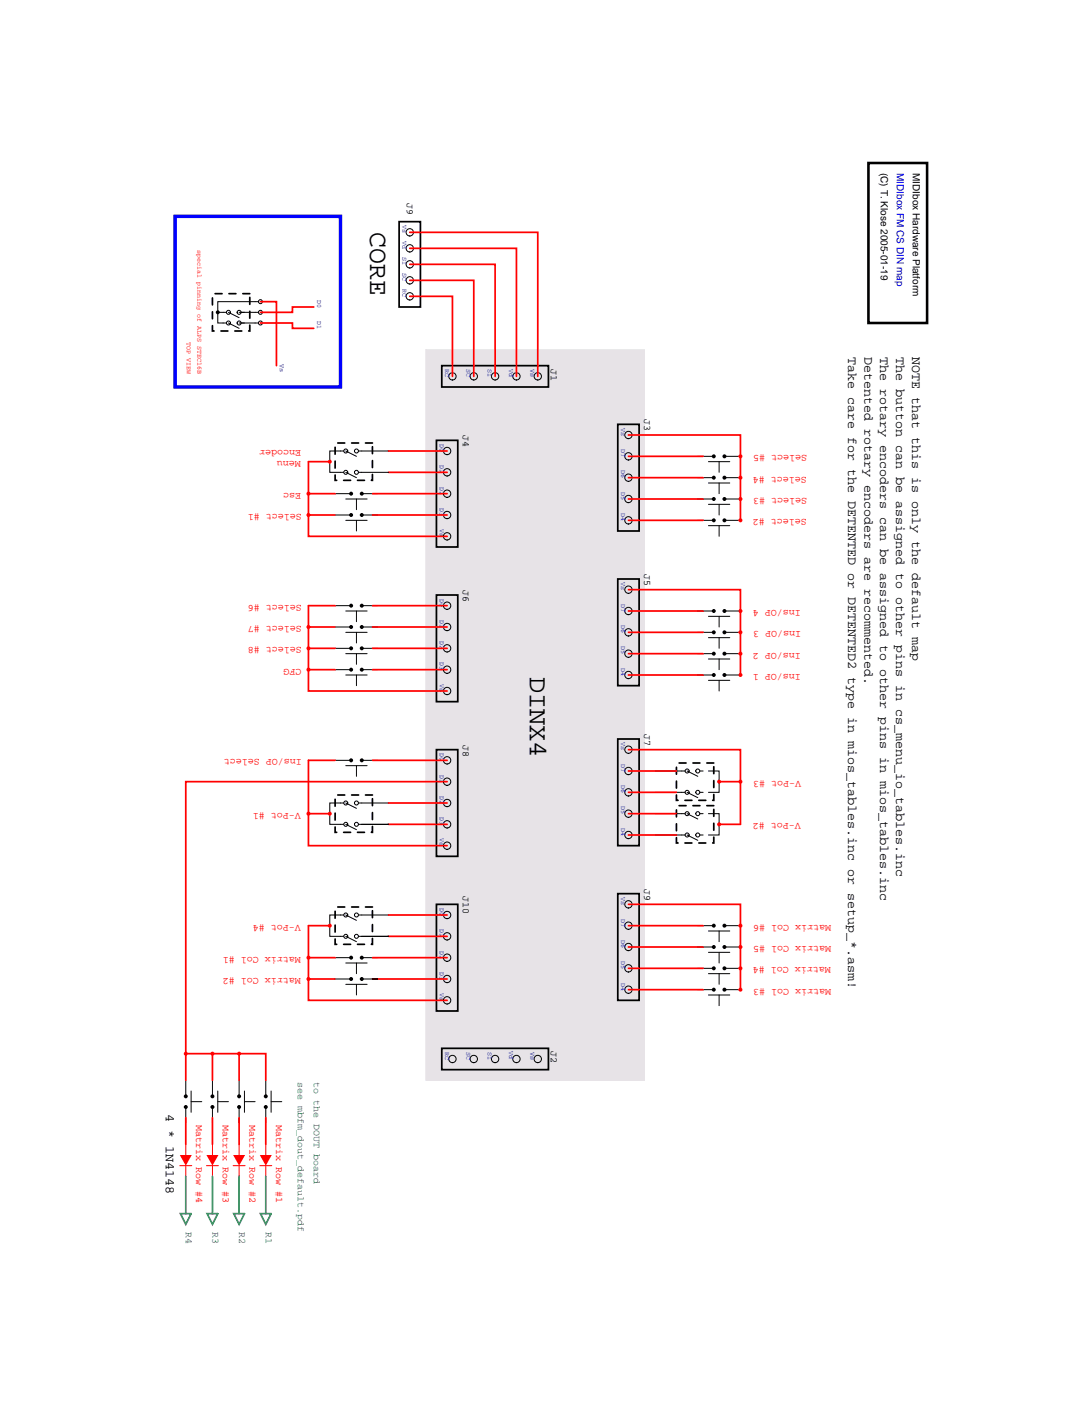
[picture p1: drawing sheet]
<svg xmlns="http://www.w3.org/2000/svg" width="216mm" height="279mm" viewBox="0 0 216 279" stroke-linecap="round" stroke-linejoin="round" font-family="sans-serif">
<path d="M172.3 32.3h11.7v31.8h-11.7z" fill="none" stroke="#000" stroke-width=".52"/>
<path d="M84.5 69.4h43.4v145h-43.4z" fill-rule="evenodd" fill="#e7e3e7"/>
<path d="M84.5 69.4h43.4v145h-43.4z" fill="none" stroke="#e7e3e7" stroke-width=".2"/>
<g fill="none" stroke="#000" stroke-width=".2">
<path d="M51.3 59.9h-8.1v2.1M44.9 62h-1.7v2.1h1.7M45.3 62l2.1 1M45.3 64.1l2.1 1.1M47.4 62h3.9M47.4 64.1h3.9M68.2 89.5h-2.8v4.2h2.8M68.6 89.5l2.1 1.1M68.6 93.7l2.1 1.1M71.1 89.5h6M71.1 93.7h6"/>
<circle cx="51.7" cy="59.9" r=".4"/>
<circle cx="81.3" cy="46.1" r=".73"/>
<circle cx="81.3" cy="49.3" r=".73"/>
<circle cx="81.3" cy="52.5" r=".73"/>
<circle cx="81.3" cy="55.6" r=".73"/>
<circle cx="81.3" cy="58.8" r=".73"/>
<circle cx="45.3" cy="64.1" r=".4"/>
<circle cx="45.3" cy="62" r=".4"/>
<circle cx="47.4" cy="62" r=".4"/>
<circle cx="47.4" cy="64.1" r=".4"/>
<circle cx="51.7" cy="62" r=".4"/>
<circle cx="51.7" cy="64.1" r=".4"/>
<circle cx="89.8" cy="74.7" r=".73"/>
<circle cx="94" cy="74.7" r=".73"/>
<circle cx="98.2" cy="74.7" r=".73"/>
<circle cx="102.5" cy="74.7" r=".73"/>
<circle cx="106.7" cy="74.7" r=".73"/>
<circle cx="68.6" cy="93.7" r=".4"/>
<circle cx="68.6" cy="89.5" r=".4"/>
<circle cx="70.7" cy="89.5" r=".4"/>
<circle cx="70.7" cy="93.7" r=".4"/>
<circle cx="88.7" cy="89.5" r=".73"/>
<circle cx="88.7" cy="93.7" r=".73"/>
<circle cx="88.7" cy="98" r=".73"/>
<circle cx="88.7" cy="102.2" r=".73"/>
<circle cx="88.7" cy="106.4" r=".73"/>
<circle cx="89.8" cy="210.1" r=".73"/>
<circle cx="94" cy="210.1" r=".73"/>
<circle cx="98.2" cy="210.1" r=".73"/>
<circle cx="102.5" cy="210.1" r=".73"/>
<circle cx="106.7" cy="210.1" r=".73"/>
</g>
<path d="M79.2 44h4.2v16.9h-4.2zM87.7 72.6h21.1v4.2h-21.1zM86.6 87.4h4.2v21.1h-4.2zM87.7 208h21.1v4.3h-21.1z" fill="none" stroke="#000" stroke-width=".34"/>
<path d="M51.7 59.9h3.2v12.7M81.3 46.1h25.4v28.6M81.3 49.3h21.2v25.4M81.3 52.5h16.9v22.2M81.3 55.6h12.7v19.1M81.3 58.8h8.5v15.9M51.7 64.1h6.3v1.1h4.3M62.3 60.9h-4.3v1.1h-6.3M77.1 89.5h11.6M77.1 93.7h11.6" fill="none" stroke="#f00" stroke-width=".34"/>
<path d="M42.2 58.3h7.4v7.4h-7.4z" fill="none" stroke="#000" stroke-width=".34" stroke-dasharray="1.4 1.4"/>
<circle cx="43.2" cy="62" r=".4" fill="#000"/>
<path d="M34.7 42.9h32.9v33.9h-32.9z" fill="none" stroke="#00f" stroke-width=".69"/>
<circle cx="65.4" cy="91.6" r=".4" fill="#f00"/>
<path d="M66.5 87.9h7.4v7.4h-7.4z" fill="none" stroke="#000" stroke-width=".34" stroke-dasharray="1.4 1.4"/>
<path d="M61.2 91.6v14.8h27.5M73.9 98h14.8M73.9 102.2h14.8" fill="none" stroke="#f00" stroke-width=".34"/>
<path d="M66.5 98h3.2M68.6 99h4.2M70.7 99v2.1M71.8 98h3.2M66.5 102.2h3.2M68.6 103.3h4.2M70.7 103.3v2.1M71.8 102.2h3.2" fill="none" stroke="#000" stroke-width=".2"/>
<g fill="#000">
<circle cx="69.7" cy="98" r=".4"/>
<circle cx="71.8" cy="98" r=".4"/>
<circle cx="69.7" cy="102.2" r=".4"/>
<circle cx="71.8" cy="102.2" r=".4"/>
</g>
<g fill="#f00">
<circle cx="61.2" cy="98" r=".4"/>
<circle cx="61.2" cy="102.2" r=".4"/>
</g>
<g fill="none" stroke="#000" stroke-width=".2">
<path d="M66.5 128.7h3.2M66.5 132.9h3.2M68.6 129.7h4.2M68.6 133.9h4.2M70.7 129.7v2.1M70.7 133.9v2.2M71.8 128.7h3.2M71.8 132.9h3.2"/>
<circle cx="88.7" cy="120.2" r=".73"/>
<circle cx="88.7" cy="124.4" r=".73"/>
<circle cx="88.7" cy="128.7" r=".73"/>
<circle cx="88.7" cy="132.9" r=".73"/>
<circle cx="88.7" cy="137.1" r=".73"/>
</g>
<path d="M86.6 118.1h4.2v21.1h-4.2z" fill="none" stroke="#000" stroke-width=".34"/>
<path d="M61.2 120.2v16.9h27.5M73.9 128.7h14.8M73.9 132.9h14.8" fill="none" stroke="#f00" stroke-width=".34"/>
<g fill="#000">
<circle cx="69.7" cy="128.7" r=".4"/>
<circle cx="69.7" cy="132.9" r=".4"/>
<circle cx="71.8" cy="128.7" r=".4"/>
<circle cx="71.8" cy="132.9" r=".4"/>
</g>
<g fill="#f00">
<circle cx="61.2" cy="128.7" r=".4"/>
<circle cx="61.2" cy="132.9" r=".4"/>
</g>
<path d="M66.5 120.2h3.2M66.5 124.4h3.2M68.6 121.2h4.2M68.6 125.5h4.2M70.7 121.2v2.2M70.7 125.5v2.1M71.8 120.2h3.2M71.8 124.4h3.2" fill="none" stroke="#000" stroke-width=".2"/>
<g fill="#000">
<circle cx="69.7" cy="120.2" r=".4"/>
<circle cx="69.7" cy="124.4" r=".4"/>
<circle cx="71.8" cy="124.4" r=".4"/>
<circle cx="71.8" cy="120.2" r=".4"/>
</g>
<path d="M73.9 120.2h14.8M73.9 124.4h14.8" fill="none" stroke="#f00" stroke-width=".34"/>
<circle cx="61.2" cy="124.4" r=".4" fill="#f00"/>
<g fill="none" stroke="#000" stroke-width=".2">
<path d="M138.5 90.6h3.1M138.5 94.8h3.1M138.5 99h3.1M140.6 91.6h4.2M140.6 95.8h4.2M142.7 91.6v2.1M142.7 95.8v2.2M143.8 90.6h3.1M143.8 94.8h3.1M143.8 99h3.1M138.5 103.3h3.1M140.6 100.1h4.2"/>
<path d="M140.6 104.3h4.2M142.7 100.1v2.1M142.7 104.3v2.1M143.8 103.3h3.1"/>
<circle cx="124.7" cy="86.3" r=".73"/>
<circle cx="124.7" cy="99" r=".73"/>
<circle cx="124.7" cy="90.6" r=".73"/>
<circle cx="124.7" cy="94.8" r=".73"/>
<circle cx="124.7" cy="103.3" r=".73"/>
</g>
<path d="M122.6 84.2h4.2v21.2h-4.2z" fill="none" stroke="#000" stroke-width=".34"/>
<g fill="#000">
<circle cx="141.6" cy="94.8" r=".4"/>
<circle cx="141.6" cy="90.6" r=".4"/>
<circle cx="141.6" cy="99" r=".4"/>
<circle cx="143.8" cy="94.8" r=".4"/>
<circle cx="143.8" cy="90.6" r=".4"/>
<circle cx="143.8" cy="99" r=".4"/>
<circle cx="141.6" cy="103.3" r=".4"/>
<circle cx="143.8" cy="103.3" r=".4"/>
</g>
<path d="M124.7 90.6h14.8M124.7 94.8h14.8M124.7 99h14.8M124.7 103.3h14.8" fill="none" stroke="#f00" stroke-width=".34"/>
<g fill="#f00">
<circle cx="146.9" cy="94.8" r=".4"/>
<circle cx="146.9" cy="99" r=".4"/>
<circle cx="146.9" cy="103.3" r=".4"/>
<circle cx="146.9" cy="90.6" r=".4"/>
</g>
<g fill="none" stroke="#000" stroke-width=".2">
<path d="M68.2 159.3h-2.8v4.3h2.2M68.6 159.3l2.1 1.1M71.1 159.3h6"/>
<circle cx="124.7" cy="117" r=".73"/>
<circle cx="124.7" cy="121.2" r=".73"/>
<circle cx="124.7" cy="133.9" r=".73"/>
<circle cx="124.7" cy="125.5" r=".73"/>
<circle cx="124.7" cy="129.7" r=".73"/>
<circle cx="68.6" cy="159.3" r=".4"/>
<circle cx="70.7" cy="159.3" r=".4"/>
<circle cx="88.7" cy="159.3" r=".73"/>
<circle cx="88.7" cy="150.9" r=".73"/>
<circle cx="88.7" cy="155.1" r=".73"/>
<circle cx="124.7" cy="157.2" r=".73"/>
<circle cx="124.7" cy="148.8" r=".73"/>
<circle cx="124.7" cy="153" r=".73"/>
<circle cx="88.7" cy="163.6" r=".73"/>
<circle cx="88.7" cy="167.8" r=".73"/>
<circle cx="124.7" cy="161.5" r=".73"/>
<circle cx="124.7" cy="165.7" r=".73"/>
<circle cx="124.7" cy="179.5" r=".73"/>
<circle cx="88.7" cy="185.8" r=".73"/>
<circle cx="88.7" cy="190" r=".73"/>
<circle cx="88.7" cy="181.6" r=".73"/>
<circle cx="88.7" cy="194.3" r=".73"/>
<circle cx="88.7" cy="198.5" r=".73"/>
<circle cx="124.7" cy="192.2" r=".73"/>
<circle cx="124.7" cy="196.4" r=".73"/>
<circle cx="124.7" cy="187.9" r=".73"/>
<circle cx="124.7" cy="183.7" r=".73"/>
</g>
<path d="M122.6 114.9h4.2v21.2h-4.2zM86.6 148.8h4.2v21.1h-4.2zM122.6 146.6h4.2v21.2h-4.2zM86.6 179.5h4.2v21.1h-4.2zM122.6 177.3h4.2v21.2h-4.2z" fill="none" stroke="#000" stroke-width=".34"/>
<circle cx="65.4" cy="161.5" r=".4" fill="#f00"/>
<path d="M66.5 157.8h7.4v7.4h-7.4z" fill="none" stroke="#000" stroke-width=".34" stroke-dasharray="1.4 1.4"/>
<path d="M77.1 159.3h11.6M77.1 163.6h11.6" fill="none" stroke="#f00" stroke-width=".34"/>
<g fill="none" stroke="#000" stroke-width=".2">
<path d="M67.6 163.6h.6M68.6 163.6l2.1 1M71.1 163.6h6"/>
<circle cx="68.6" cy="163.6" r=".4"/>
<circle cx="70.7" cy="163.6" r=".4"/>
</g>
<circle cx="61.2" cy="161.5" r=".4" fill="#f00"/>
<g fill="none" stroke="#000" stroke-width=".2">
<path d="M130 161.5h6M136.3 161.5l2.2 1M138.9 161.5h.6M140.6 161.5h2.1v4.2h-2.1"/>
<circle cx="136.3" cy="161.5" r=".4"/>
<circle cx="138.5" cy="161.5" r=".4"/>
</g>
<circle cx="142.7" cy="163.6" r=".4" fill="#f00"/>
<g fill="none" stroke="#000" stroke-width=".2">
<path d="M130 153h6M136.3 153l2.2 1.1M138.9 153h.6M140.6 153h2.1v4.2h-2.1M130 165.7h6M136.3 165.7l2.2 1.1M138.9 165.7h.6"/>
<circle cx="136.3" cy="153" r=".4"/>
<circle cx="138.5" cy="153" r=".4"/>
<circle cx="136.3" cy="165.7" r=".4"/>
<circle cx="138.5" cy="165.7" r=".4"/>
</g>
<path d="M134.2 159.9h7.4v7.4h-7.4z" fill="none" stroke="#000" stroke-width=".34" stroke-dasharray="1.4 1.4"/>
<path d="M61.2 98h5.3M61.2 91.6h4.2M124.7 86.3h22.2v17M61.2 102.2h5.3M61.2 132.9h5.3M61.2 128.7h5.3M61.2 124.4h5.3M61.2 120.2h5.3M124.7 148.8h22.2v14.8h-4.2M124.7 161.5h9.5M124.7 165.7h9.5" fill="none" stroke="#f00" stroke-width=".34"/>
<circle cx="142.7" cy="155.1" r=".4" fill="#f00"/>
<g fill="none" stroke="#000" stroke-width=".2">
<path d="M130 157.2h6M136.3 157.2l2.2 1.1M138.9 157.2h.6"/>
<circle cx="136.3" cy="157.2" r=".4"/>
<circle cx="138.5" cy="157.2" r=".4"/>
</g>
<path d="M134.2 151.4h7.4v7.4h-7.4z" fill="none" stroke="#000" stroke-width=".34" stroke-dasharray="1.4 1.4"/>
<path d="M124.7 153h9.5M124.7 157.2h9.5M142.7 155.1h4.2" fill="none" stroke="#f00" stroke-width=".34"/>
<circle cx="146.9" cy="155.1" r=".4" fill="#f00"/>
<path d="M61.2 161.5h4.2" fill="none" stroke="#f00" stroke-width=".34"/>
<g fill="none" stroke="#000" stroke-width=".2">
<path d="M68.2 181.6h-2.8v4.2h2.2M68.6 181.6l2.1 1M71.1 181.6h6"/>
<circle cx="68.6" cy="181.6" r=".4"/>
<circle cx="70.7" cy="181.6" r=".4"/>
</g>
<circle cx="65.4" cy="183.7" r=".4" fill="#f00"/>
<path d="M66.5 180h7.4v7.4h-7.4z" fill="none" stroke="#000" stroke-width=".34" stroke-dasharray="1.4 1.4"/>
<path d="M61.2 190h5.3M61.2 194.3h5.3M65.4 183.7h-4.2v14.8h27.5M73.9 190h14.8M73.9 194.3h14.8M77.1 181.6h11.6M77.1 185.8h11.6" fill="none" stroke="#f00" stroke-width=".34"/>
<g fill="none" stroke="#000" stroke-width=".2">
<path d="M66.5 190h3.2M66.5 194.3h3.2M67.6 185.8h.6M68.6 185.8l2.1 1.1M68.6 191.1h4.2M68.6 195.3h4.2M70.7 191.1v2.1M70.7 195.3v2.1M71.1 185.8h6M71.8 190h3.2M71.8 194.3h3.2"/>
<circle cx="68.6" cy="185.8" r=".4"/>
<circle cx="70.7" cy="185.8" r=".4"/>
</g>
<g fill="#000">
<circle cx="69.7" cy="194.3" r=".4"/>
<circle cx="69.7" cy="190" r=".4"/>
<circle cx="71.8" cy="194.3" r=".4"/>
<circle cx="71.8" cy="190" r=".4"/>
</g>
<g fill="#f00">
<circle cx="61.2" cy="190" r=".4"/>
<circle cx="61.2" cy="194.3" r=".4"/>
</g>
<g fill="none" stroke="#000" stroke-width=".2">
<path d="M138.5 121.2h3.1M138.5 125.5h3.1M138.5 129.7h3.1M138.5 133.9h3.1M140.6 122.3h4.2M140.6 126.5h4.2M140.6 130.8h4.2M140.6 135h4.2M142.7 122.3v2.1M142.7 126.5v2.2M142.7 130.8v2.1M142.7 135v2.1"/>
<path d="M143.8 121.2h3.1M143.8 125.5h3.1M143.8 129.7h3.1M143.8 133.9h3.1"/>
</g>
<g fill="#000">
<circle cx="141.6" cy="133.9" r=".4"/>
<circle cx="141.6" cy="129.7" r=".4"/>
<circle cx="141.6" cy="125.5" r=".4"/>
<circle cx="141.6" cy="121.2" r=".4"/>
<circle cx="143.8" cy="129.7" r=".4"/>
<circle cx="143.8" cy="121.2" r=".4"/>
<circle cx="143.8" cy="125.5" r=".4"/>
<circle cx="143.8" cy="133.9" r=".4"/>
</g>
<path d="M124.7 121.2h14.8M124.7 125.5h14.8M124.7 129.7h14.8M124.7 133.9h14.8" fill="none" stroke="#f00" stroke-width=".34"/>
<g fill="#f00">
<circle cx="146.9" cy="125.5" r=".4"/>
<circle cx="146.9" cy="129.7" r=".4"/>
<circle cx="146.9" cy="133.9" r=".4"/>
<circle cx="146.9" cy="121.2" r=".4"/>
</g>
<path d="M124.7 117h22.2v16.9M66.5 150.9h-5.3v16.9h27.5M73.9 150.9h14.8M124.7 183.7h14.8M124.7 187.9h14.8M124.7 192.2h14.8M124.7 196.4h14.8" fill="none" stroke="#f00" stroke-width=".34"/>
<g fill="none" stroke="#000" stroke-width=".2">
<path d="M66.5 150.9h3.2M68.6 151.9h4.2M70.7 151.9v2.2M71.8 150.9h3.2M138.5 183.7h3.1M138.5 187.9h3.1M138.5 192.2h3.1M138.5 196.4h3.1M140.6 184.7h4.2M140.6 189h4.2M140.6 193.2h4.2M140.6 197.4h4.2"/>
<path d="M142.7 184.7v2.2M142.7 189v2.1M142.7 193.2v2.1M142.7 197.4v2.2M143.8 183.7h3.1M143.8 187.9h3.1M143.8 192.2h3.1M143.8 196.4h3.1"/>
</g>
<g fill="#000">
<circle cx="69.7" cy="150.9" r=".4"/>
<circle cx="71.8" cy="150.9" r=".4"/>
<circle cx="141.6" cy="183.7" r=".4"/>
<circle cx="141.6" cy="196.4" r=".4"/>
<circle cx="141.6" cy="187.9" r=".4"/>
<circle cx="141.6" cy="192.2" r=".4"/>
<circle cx="143.8" cy="196.4" r=".4"/>
<circle cx="143.8" cy="187.9" r=".4"/>
<circle cx="143.8" cy="183.7" r=".4"/>
<circle cx="143.8" cy="192.2" r=".4"/>
</g>
<g fill="#f00">
<circle cx="146.9" cy="187.9" r=".4"/>
<circle cx="146.9" cy="192.2" r=".4"/>
<circle cx="146.9" cy="196.4" r=".4"/>
<circle cx="146.9" cy="183.7" r=".4"/>
</g>
<path d="M124.7 179.5h22.2v16.9M36.9 214.4v-5.3h15.8v5.3M42.2 209.1v5.3M47.4 209.1v5.3" fill="none" stroke="#f00" stroke-width=".34"/>
<g fill="none" stroke="#000" stroke-width=".2">
<path d="M36.9 214.4v3.2M36.9 219.7v3.1M37.9 216.5v4.2M37.9 218.6h2.1M42.2 214.4v3.2M42.2 219.7v3.1M43.2 218.6h2.1M43.2 216.5v4.2M47.4 214.4v3.2M47.4 219.7v3.1M48.5 218.6h2.1M48.5 216.5v4.2"/>
<path d="M52.7 214.4v3.2M52.7 219.7v3.1M53.8 218.6h2.1M53.8 216.5v4.2"/>
</g>
<g fill="#000">
<circle cx="36.9" cy="217.6" r=".4"/>
<circle cx="36.9" cy="219.7" r=".4"/>
<circle cx="42.2" cy="217.6" r=".4"/>
<circle cx="42.2" cy="219.7" r=".4"/>
<circle cx="47.4" cy="217.6" r=".4"/>
<circle cx="47.4" cy="219.7" r=".4"/>
<circle cx="52.7" cy="217.6" r=".4"/>
<circle cx="52.7" cy="219.7" r=".4"/>
</g>
<g fill="#f00">
<circle cx="47.4" cy="209.1" r=".4"/>
<circle cx="42.2" cy="209.1" r=".4"/>
<circle cx="36.9" cy="209.1" r=".4"/>
</g>
<path d="M88.7 155.1h-51.8v54" fill="none" stroke="#f00" stroke-width=".34"/>
<path d="M51.5 229.2h2.4l-1.2 2.1z" fill="#f00"/>
<path d="M51.5 231.3h2.4M52.7 227.1v2.1M52.7 231.3v2.1" fill="none" stroke="#f00" stroke-width=".2"/>
<path d="M52.7 221.8v5.3" fill="none" stroke="#f00" stroke-width=".34"/>
<path d="M52.7 233.4v7.4M51.7 240.8h2.1l-1.1 2.2z" fill="none" stroke="#318a5a" stroke-width=".34"/>
<path d="M46.3 229.2h2.3l-1.2 2.1z" fill="#f00"/>
<path d="M46.3 231.3h2.3M47.4 227.1v2.1M47.4 231.3v2.1" fill="none" stroke="#f00" stroke-width=".2"/>
<path d="M47.4 221.8v5.3" fill="none" stroke="#f00" stroke-width=".34"/>
<path d="M47.4 233.4v7.4M46.4 240.8h2.1l-1.1 2.2z" fill="none" stroke="#318a5a" stroke-width=".34"/>
<path d="M41 229.2h2.3l-1.1 2.1z" fill="#f00"/>
<path d="M41 231.3h2.3M42.2 227.1v2.1M42.2 231.3v2.1" fill="none" stroke="#f00" stroke-width=".2"/>
<path d="M42.2 221.8v5.3" fill="none" stroke="#f00" stroke-width=".34"/>
<path d="M42.2 233.4v7.4M41.1 240.8h2.1l-1 2.2z" fill="none" stroke="#318a5a" stroke-width=".34"/>
<path d="M35.7 229.2h2.4l-1.2 2.1z" fill="#f00"/>
<path d="M35.7 231.3h2.4M36.9 227.1v2.1M36.9 231.3v2.1" fill="none" stroke="#f00" stroke-width=".2"/>
<path d="M36.9 221.8v5.3" fill="none" stroke="#f00" stroke-width=".34"/>
<path d="M36.9 233.4v7.4M35.8 240.8h2.1l-1 2.2z" fill="none" stroke="#318a5a" stroke-width=".34"/>
<g font-size="5.3">
<text x="73.4" y="46" transform="rotate(90 73.4 46)">CORE</text>
<text x="105.1" y="134.4" transform="rotate(90 105.1 134.4)">DINX4</text>
</g>
<g font-size="2.6">
<text x="168.3" y="70.8" transform="rotate(90 168.3 70.8)">Take care for the DETENTED or DETENTED2 type in mios_tables.inc or setup_*.asm!</text>
<text x="171.5" y="70.9" transform="rotate(90 171.5 70.9)">Detented rotary encoders are recommented.</text>
<text x="174.7" y="70.8" transform="rotate(90 174.7 70.8)">The rotary encoders can be assigned to other pins in mios_tables.inc</text>
<text x="177.9" y="70.8" transform="rotate(90 177.9 70.8)">The button can be assigned to other pins in cs_menu_io_tables.inc</text>
<text x="181" y="70.9" transform="rotate(90 181 70.9)">NOTE that this is only the default map</text>
<text x="32.9" y="221" transform="rotate(90 32.9 221)">4 * 1N4148</text>
</g>
<g font-size="2">
<text x="174.8" y="34.3" transform="rotate(90 174.8 34.3)">(C) T. Klose 2005-01-19</text>
<text x="181.1" y="34.3" transform="rotate(90 181.1 34.3)">MIDIbox Hardware Platform</text>
<text x="80.7" y="40.3" transform="rotate(90 80.7 40.3)">J9</text>
<text x="109.3" y="73.1" transform="rotate(90 109.3 73.1)">J1</text>
<text x="127.8" y="83.2" transform="rotate(90 127.8 83.2)">J3</text>
<text x="91.8" y="86.4" transform="rotate(90 91.8 86.4)">J4</text>
<text x="127.8" y="113.9" transform="rotate(90 127.8 113.9)">J5</text>
<text x="91.8" y="117" transform="rotate(90 91.8 117)">J6</text>
<text x="91.8" y="147.8" transform="rotate(90 91.8 147.8)">J8</text>
<text x="127.8" y="145.7" transform="rotate(90 127.8 145.7)">J7</text>
<text x="91.8" y="177.9" transform="rotate(90 91.8 177.9)">J10</text>
<text x="127.8" y="176.3" transform="rotate(90 127.8 176.3)">J9</text>
<text x="109.3" y="208.6" transform="rotate(90 109.3 208.6)">J2</text>
</g>
<text font-size="2" fill="#00f" x="177.9" y="34.3" transform="rotate(90 177.9 34.3)">MIDIbox FM CS DIN map</text>
<g font-size="2" fill="#f00">
<text x="59.8" y="89.4" transform="rotate(180 59.8 89.4)">Encoder</text>
<text x="59.7" y="91.5" transform="rotate(180 59.7 91.5)">Menu</text>
<text x="160.1" y="94.6" transform="rotate(180 160.1 94.6)">Select #4</text>
<text x="160.2" y="90.4" transform="rotate(180 160.2 90.4)">Select #5</text>
<text x="59.8" y="97.9" transform="rotate(180 59.8 97.9)">Esc</text>
<text x="160.2" y="98.8" transform="rotate(180 160.2 98.8)">Select #3</text>
<text x="59.9" y="102" transform="rotate(180 59.9 102)">Select #1</text>
<text x="160.1" y="103.1" transform="rotate(180 160.1 103.1)">Select #2</text>
<text x="59.9" y="120" transform="rotate(180 59.9 120)">Select #6</text>
<text x="59.9" y="124.2" transform="rotate(180 59.9 124.2)">Select #7</text>
<text x="158.9" y="121" transform="rotate(180 158.9 121)">Ins/OP 4</text>
<text x="159" y="125.3" transform="rotate(180 159 125.3)">Ins/OP 3</text>
<text x="59.9" y="128.5" transform="rotate(180 59.9 128.5)">Select #8</text>
<text x="158.9" y="129.5" transform="rotate(180 158.9 129.5)">Ins/OP 2</text>
<text x="59.8" y="132.8" transform="rotate(180 59.8 132.8)">CFG</text>
<text x="158.9" y="133.7" transform="rotate(180 158.9 133.7)">Ins/OP 1</text>
<text x="59.9" y="150.7" transform="rotate(180 59.9 150.7)">Ins/OP Select</text>
<text x="159" y="154.9" transform="rotate(180 159 154.9)">V-Pot #3</text>
<text x="59.7" y="161.3" transform="rotate(180 59.7 161.3)">V-Pot #1</text>
<text x="158.9" y="163.4" transform="rotate(180 158.9 163.4)">V-Pot #2</text>
<text x="59.7" y="183.5" transform="rotate(180 59.7 183.5)">V-Pot #4</text>
<text x="164.9" y="183.5" transform="rotate(180 164.9 183.5)">Matrix Col #6</text>
<text x="59.7" y="189.9" transform="rotate(180 59.7 189.9)">Matrix Col #1</text>
<text x="164.9" y="192" transform="rotate(180 164.9 192)">Matrix Col #4</text>
<text x="164.9" y="187.7" transform="rotate(180 164.9 187.7)">Matrix Col #5</text>
<text x="59.7" y="194.1" transform="rotate(180 59.7 194.1)">Matrix Col #2</text>
<text x="164.9" y="196.2" transform="rotate(180 164.9 196.2)">Matrix Col #3</text>
<text x="38.9" y="223.3" transform="rotate(90 38.9 223.3)">Matrix Row #4</text>
<text x="44.2" y="223.3" transform="rotate(90 44.2 223.3)">Matrix Row #3</text>
<text x="49.5" y="223.3" transform="rotate(90 49.5 223.3)">Matrix Row #2</text>
<text x="54.8" y="223.3" transform="rotate(90 54.8 223.3)">Matrix Row #1</text>
</g>
<g font-size="2" fill="#318a5a">
<text x="59.1" y="214.6" transform="rotate(90 59.1 214.6)">see mbfm_dout_default.pdf</text>
<text x="62.3" y="214.8" transform="rotate(90 62.3 214.8)">to the DOUT board</text>
<text x="36.9" y="244.5" transform="rotate(90 36.9 244.5)">R4</text>
<text x="42.1" y="244.5" transform="rotate(90 42.1 244.5)">R3</text>
<text x="47.4" y="244.5" transform="rotate(90 47.4 244.5)">R2</text>
<text x="52.7" y="244.5" transform="rotate(90 52.7 244.5)">R1</text>
</g>
<g font-size="1.3" fill="#00f">
<text x="79.9" y="47.7" transform="rotate(90 79.9 47.7)">Vd</text>
<text x="79.9" y="44.7" transform="rotate(90 79.9 44.7)">Vs</text>
<text x="79.9" y="51" transform="rotate(90 79.9 51)">SI</text>
<text x="62.9" y="59.5" transform="rotate(90 62.9 59.5)">D0</text>
<text x="79.9" y="54.1" transform="rotate(90 79.9 54.1)">SC</text>
<text x="79.9" y="57.3" transform="rotate(90 79.9 57.3)">RC</text>
<text x="62.9" y="63.7" transform="rotate(90 62.9 63.7)">D1</text>
<text x="55.5" y="72.2" transform="rotate(90 55.5 72.2)">Vs</text>
<text x="88.3" y="73.2" transform="rotate(90 88.3 73.2)">RC</text>
<text x="92.6" y="73.2" transform="rotate(90 92.6 73.2)">SC</text>
<text x="96.8" y="73.3" transform="rotate(90 96.8 73.3)">SI</text>
<text x="101" y="73.1" transform="rotate(90 101 73.1)">Vd</text>
<text x="105.3" y="73.2" transform="rotate(90 105.3 73.2)">Vs</text>
<text x="87.3" y="88.1" transform="rotate(90 87.3 88.1)">D0</text>
<text x="123.3" y="89.1" transform="rotate(90 123.3 89.1)">D7</text>
<text x="123.3" y="84.9" transform="rotate(90 123.3 84.9)">Vs</text>
<text x="87.3" y="92.3" transform="rotate(90 87.3 92.3)">D1</text>
<text x="123.2" y="93.3" transform="rotate(90 123.2 93.3)">D6</text>
<text x="87.3" y="96.6" transform="rotate(90 87.3 96.6)">D2</text>
<text x="87.3" y="100.8" transform="rotate(90 87.3 100.8)">D3</text>
<text x="123.3" y="97.6" transform="rotate(90 123.3 97.6)">D5</text>
<text x="123.3" y="101.8" transform="rotate(90 123.3 101.8)">D4</text>
<text x="87.3" y="105" transform="rotate(90 87.3 105)">Vs</text>
<text x="87.3" y="118.8" transform="rotate(90 87.3 118.8)">D0</text>
<text x="123.3" y="119.8" transform="rotate(90 123.3 119.8)">D7</text>
<text x="123.3" y="115.6" transform="rotate(90 123.3 115.6)">Vs</text>
<text x="87.3" y="123" transform="rotate(90 87.3 123)">D1</text>
<text x="123.2" y="124" transform="rotate(90 123.2 124)">D6</text>
<text x="87.3" y="127.2" transform="rotate(90 87.3 127.2)">D2</text>
<text x="87.3" y="131.5" transform="rotate(90 87.3 131.5)">D3</text>
<text x="123.3" y="128.3" transform="rotate(90 123.3 128.3)">D5</text>
<text x="87.3" y="135.7" transform="rotate(90 87.3 135.7)">Vs</text>
<text x="123.3" y="132.5" transform="rotate(90 123.3 132.5)">D4</text>
<text x="87.3" y="149.5" transform="rotate(90 87.3 149.5)">D0</text>
<text x="123.3" y="147.3" transform="rotate(90 123.3 147.3)">Vs</text>
<text x="87.3" y="153.7" transform="rotate(90 87.3 153.7)">D1</text>
<text x="123.2" y="155.8" transform="rotate(90 123.2 155.8)">D6</text>
<text x="123.3" y="151.6" transform="rotate(90 123.3 151.6)">D7</text>
<text x="87.3" y="157.9" transform="rotate(90 87.3 157.9)">D2</text>
<text x="123.3" y="160" transform="rotate(90 123.3 160)">D5</text>
<text x="87.3" y="162.1" transform="rotate(90 87.3 162.1)">D3</text>
<text x="87.3" y="166.4" transform="rotate(90 87.3 166.4)">Vs</text>
<text x="123.3" y="164.3" transform="rotate(90 123.3 164.3)">D4</text>
<text x="123.3" y="178" transform="rotate(90 123.3 178)">Vs</text>
<text x="87.3" y="180.1" transform="rotate(90 87.3 180.1)">D0</text>
<text x="87.3" y="184.4" transform="rotate(90 87.3 184.4)">D1</text>
<text x="123.3" y="182.3" transform="rotate(90 123.3 182.3)">D7</text>
<text x="87.3" y="188.6" transform="rotate(90 87.3 188.6)">D2</text>
<text x="123.2" y="186.5" transform="rotate(90 123.2 186.5)">D6</text>
<text x="123.3" y="190.7" transform="rotate(90 123.3 190.7)">D5</text>
<text x="87.3" y="192.8" transform="rotate(90 87.3 192.8)">D3</text>
<text x="87.3" y="197.1" transform="rotate(90 87.3 197.1)">Vs</text>
<text x="123.3" y="195" transform="rotate(90 123.3 195)">D4</text>
<text x="88.3" y="208.7" transform="rotate(90 88.3 208.7)">RC</text>
<text x="92.6" y="208.7" transform="rotate(90 92.6 208.7)">SC</text>
<text x="96.8" y="208.7" transform="rotate(90 96.8 208.7)">SI</text>
<text x="101" y="208.6" transform="rotate(90 101 208.6)">Vd</text>
<text x="105.3" y="208.7" transform="rotate(90 105.3 208.7)">Vs</text>
</g>
<g font-size="1.3" fill="#f00">
<text x="39.2" y="49.6" transform="rotate(90 39.2 49.6)">special pinning of ALPS STEC16B</text>
<text x="37.1" y="67.8" transform="rotate(90 37.1 67.8)">TOP VIEW</text>
</g>
</svg>
